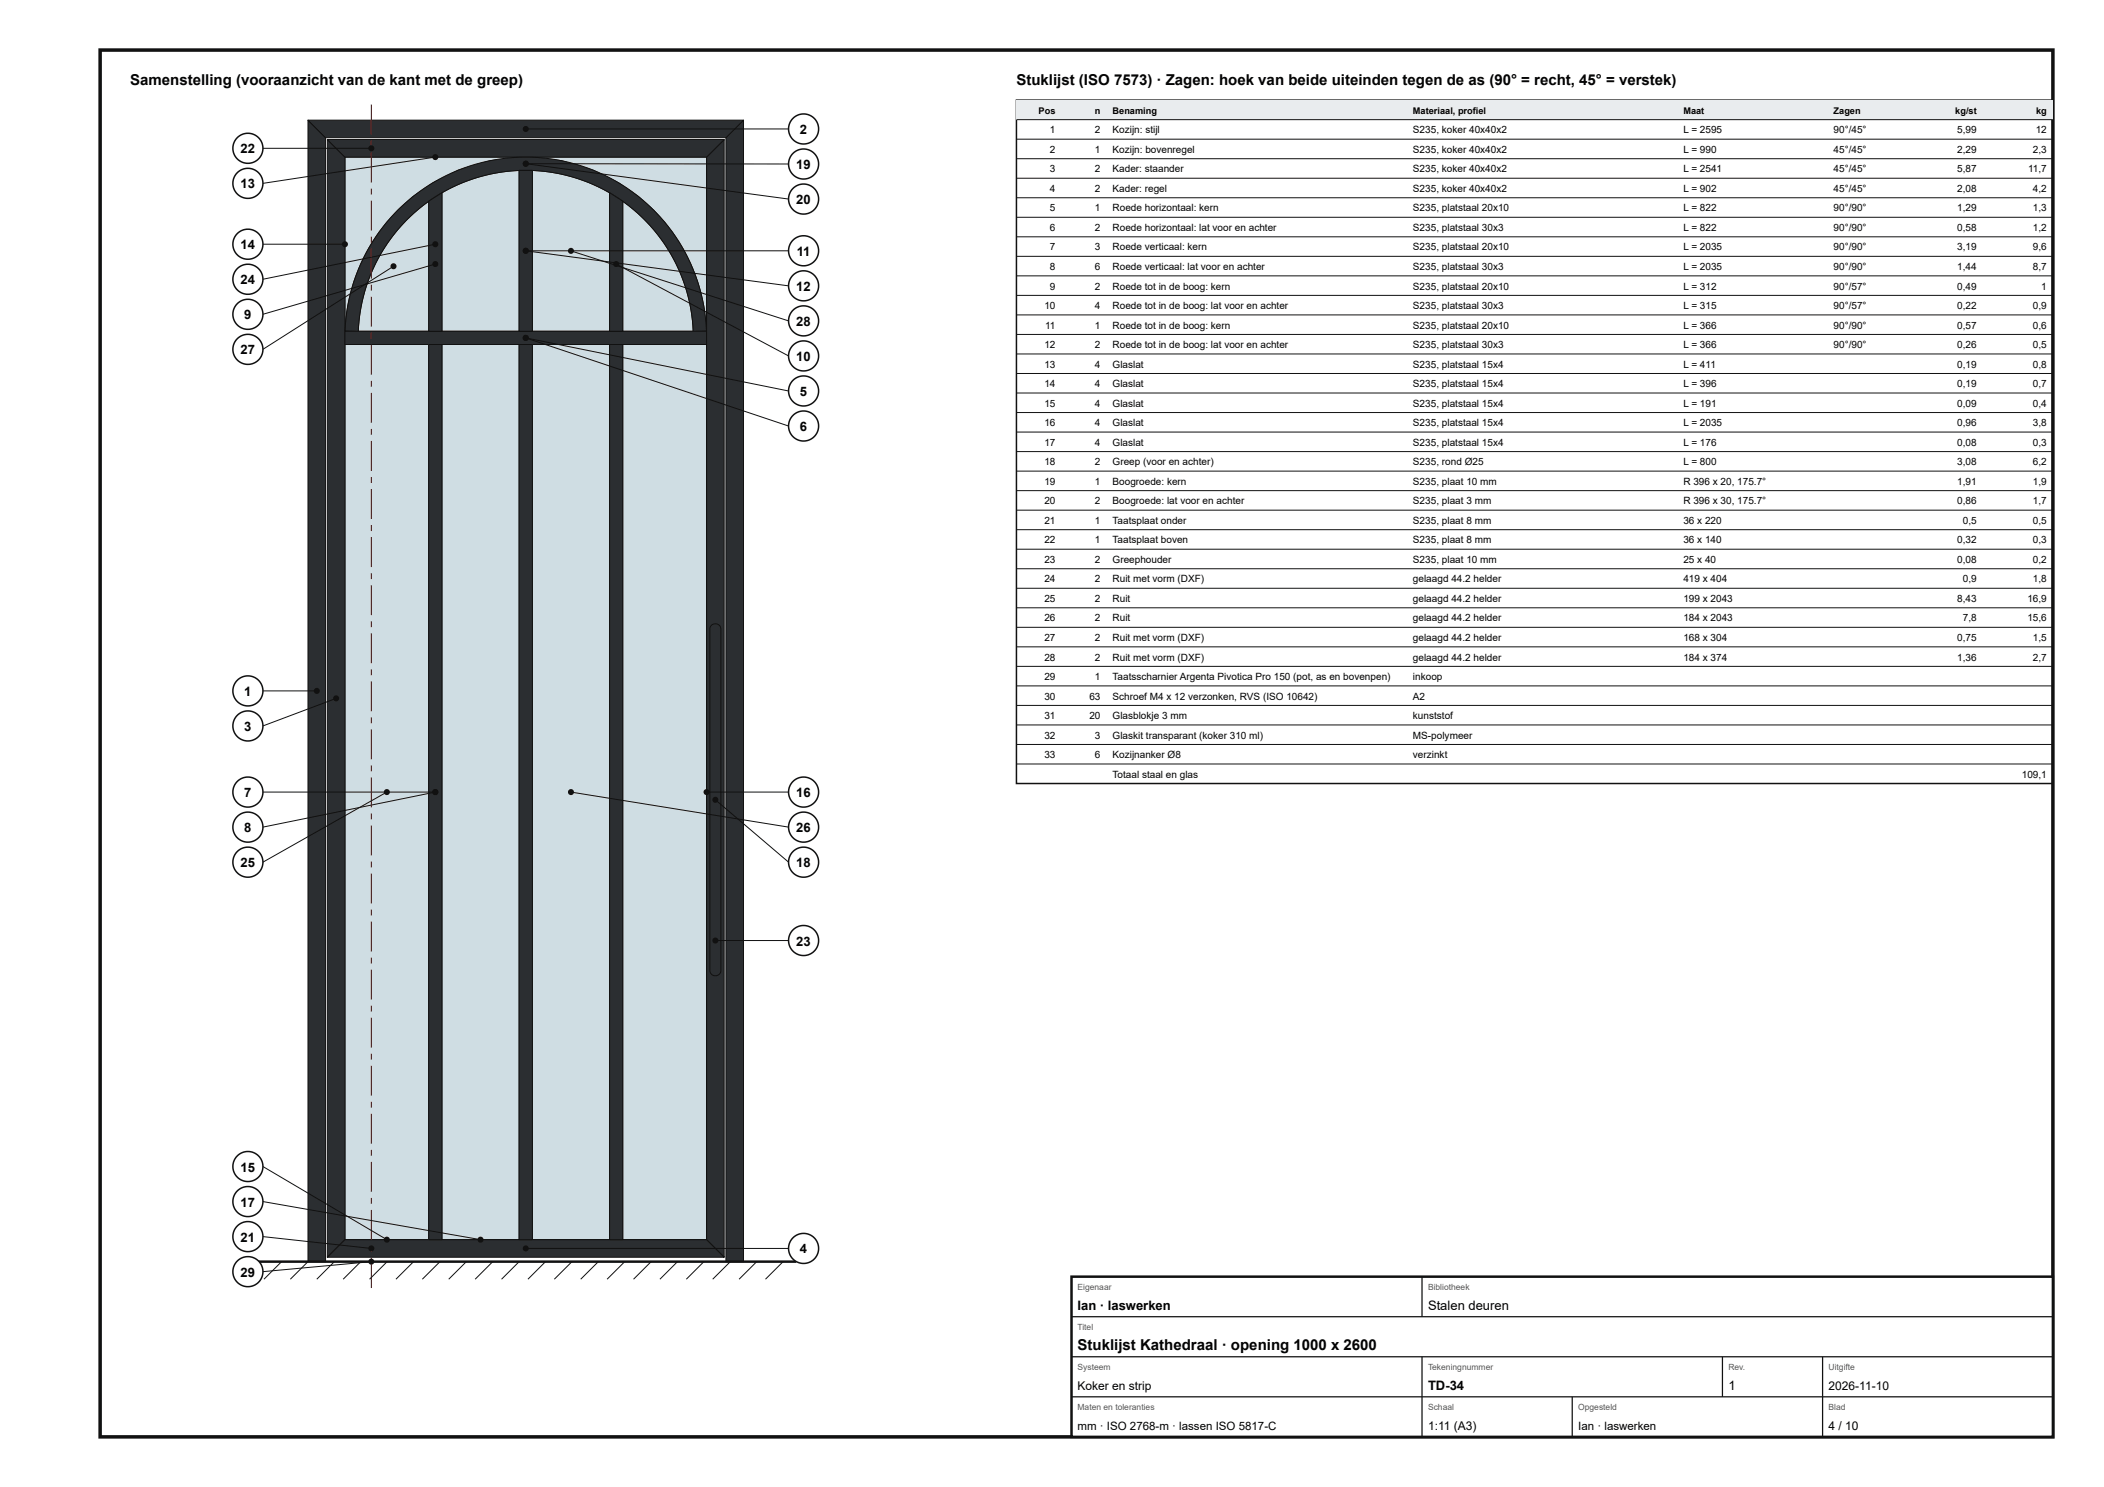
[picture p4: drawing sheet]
<svg xmlns="http://www.w3.org/2000/svg" width="420mm" height="297mm" viewBox="0 0 420 297" stroke-linecap="round" stroke-linejoin="round" font-family="sans-serif">
<path d="M20 10h390v277h-390z" fill="none" stroke="#111" stroke-width=".7" stroke-linecap="butt"/>
<path d="M68.9 31.4h36.1l-7.1 .7-6.3 1.9a36.2 36.2 0 0 0-20.9 22.1l-1.2 4.8-.6 5.3z" fill="#cfdde3"/>
<path d="M68.9 31.4h36.1l-7.1 .7-6.3 1.9a36.2 36.2 0 0 0-20.9 22.1l-1.2 4.8-.6 5.3z" fill="none" stroke="#111" stroke-width=".2"/>
<path d="M105 31.4h36.1v34.8l-.5-4.8a36.7 36.7 0 0 0-3.3-10.1 36.1 36.1 0 0 0-18.9-17.3l-6.3-1.9z" fill="#cfdde3"/>
<path d="M105 31.4h36.1v34.8l-.5-4.8a36.7 36.7 0 0 0-3.3-10.1 36.1 36.1 0 0 0-18.9-17.3l-6.3-1.9z" fill="none" stroke="#111" stroke-width=".2"/>
<path d="M68.9 68.8h16.7v178.8h-16.7z" fill="#cfdde3"/>
<path d="M68.9 68.8h16.7v178.8h-16.7z" fill="none" stroke="#111" stroke-width=".2"/>
<path d="M88.3 68.8h15.4v178.8h-15.4z" fill="#cfdde3"/>
<path d="M88.3 68.8h15.4v178.8h-15.4z" fill="none" stroke="#111" stroke-width=".2"/>
<path d="M106.3 68.8h15.4v178.8h-15.4z" fill="#cfdde3"/>
<path d="M106.3 68.8h15.4v178.8h-15.4z" fill="none" stroke="#111" stroke-width=".2"/>
<path d="M124.4 68.8h16.7v178.8h-16.7z" fill="#cfdde3"/>
<path d="M124.4 68.8h16.7v178.8h-16.7z" fill="none" stroke="#111" stroke-width=".2"/>
<path d="M81.3 43.8l2-1.8 2.3-1.8v26h-14.1a33.4 33.4 0 0 1 9.8-22.4z" fill="#cfdde3"/>
<path d="M81.3 43.8l2-1.8 2.3-1.8v26h-14.1a33.4 33.4 0 0 1 9.8-22.4z" fill="none" stroke="#111" stroke-width=".2"/>
<path d="M88.3 38.5a33.2 33.2 0 0 1 15.4-4.4v32.1h-15.4z" fill="#cfdde3"/>
<path d="M88.3 38.5a33.2 33.2 0 0 1 15.4-4.4v32.1h-15.4z" fill="none" stroke="#111" stroke-width=".2"/>
<path d="M106.3 34.1a33.5 33.5 0 0 1 15.4 4.4v27.7h-15.4z" fill="#cfdde3"/>
<path d="M106.3 34.1a33.5 33.5 0 0 1 15.4 4.4v27.7h-15.4z" fill="none" stroke="#111" stroke-width=".2"/>
<path d="M124.4 40.2a33.4 33.4 0 0 1 14 26h-14z" fill="#cfdde3"/>
<path d="M124.4 40.2a33.4 33.4 0 0 1 14 26h-14z" fill="none" stroke="#111" stroke-width=".2"/>
<path d="M61.5 24l3.5 3.5v224.5h-3.5z" fill="#2b2e31"/>
<path d="M61.5 24l3.5 3.5v224.5h-3.5z" fill="none" stroke="#111" stroke-width=".2"/>
<path d="M145 27.5l3.5-3.5v228h-3.5z" fill="#2b2e31"/>
<path d="M145 27.5l3.5-3.5v228h-3.5z" fill="none" stroke="#111" stroke-width=".2"/>
<path d="M61.5 24h87l-3.5 3.5h-80z" fill="#2b2e31"/>
<path d="M61.5 24h87l-3.5 3.5h-80z" fill="none" stroke="#111" stroke-width=".2"/>
<path d="M65.4 27.9l3.5 3.5v216.2l-3.5 3.5z" fill="#2b2e31"/>
<path d="M65.4 27.9l3.5 3.5v216.2l-3.5 3.5z" fill="none" stroke="#111" stroke-width=".2"/>
<path d="M141.1 31.4l3.5-3.5v223.2l-3.5-3.5z" fill="#2b2e31"/>
<path d="M141.1 31.4l3.5-3.5v223.2l-3.5-3.5z" fill="none" stroke="#111" stroke-width=".2"/>
<path d="M65.4 251.1l3.5-3.5h72.2l3.5 3.5z" fill="#2b2e31"/>
<path d="M65.4 251.1l3.5-3.5h72.2l3.5 3.5z" fill="none" stroke="#111" stroke-width=".2"/>
<path d="M65.4 27.9h79.2l-3.5 3.5h-72.2z" fill="#2b2e31"/>
<path d="M65.4 27.9h79.2l-3.5 3.5h-72.2z" fill="none" stroke="#111" stroke-width=".2"/>
<path d="M79.1 42.4a36.1 36.1 0 0 1 38.8-8.6 36.1 36.1 0 0 1 23.2 32.3l-2.7 .1a33.5 33.5 0 0 0-33.4-32.2 33.5 33.5 0 0 0-33.5 32.2l-2.6-.1a36.2 36.2 0 0 1 10.2-23.7z" fill="#2b2e31"/>
<path d="M79.1 42.4a36.1 36.1 0 0 1 38.8-8.6 36.1 36.1 0 0 1 23.2 32.3l-2.7 .1a33.5 33.5 0 0 0-33.4-32.2 33.5 33.5 0 0 0-33.5 32.2l-2.6-.1a36.2 36.2 0 0 1 10.2-23.7z" fill="none" stroke="#111" stroke-width=".2"/>
<path d="M68.9 66.2h72.2v2.6h-72.2z" fill="#2b2e31"/>
<path d="M68.9 66.2h72.2v2.6h-72.2z" fill="none" stroke="#111" stroke-width=".2"/>
<path d="M85.6 68.8h2.7v178.8h-2.7z" fill="#2b2e31"/>
<path d="M85.6 68.8h2.7v178.8h-2.7z" fill="none" stroke="#111" stroke-width=".2"/>
<path d="M103.7 68.8h2.6v178.8h-2.6z" fill="#2b2e31"/>
<path d="M103.7 68.8h2.6v178.8h-2.6z" fill="none" stroke="#111" stroke-width=".2"/>
<path d="M121.7 68.8h2.7v178.8h-2.7z" fill="#2b2e31"/>
<path d="M121.7 68.8h2.7v178.8h-2.7z" fill="none" stroke="#111" stroke-width=".2"/>
<path d="M85.6 40.2l2.7-1.7v27.7h-2.7z" fill="#2b2e31"/>
<path d="M85.6 40.2l2.7-1.7v27.7h-2.7z" fill="none" stroke="#111" stroke-width=".2"/>
<path d="M103.7 34h2.6v32.2h-2.6z" fill="#2b2e31"/>
<path d="M103.7 34h2.6v32.2h-2.6z" fill="none" stroke="#111" stroke-width=".2"/>
<path d="M121.7 38.5l2.7 1.7v26h-2.7z" fill="#2b2e31"/>
<path d="M121.7 38.5l2.7 1.7v26h-2.7z" fill="none" stroke="#111" stroke-width=".2"/>
<path d="M74.1 251.3h.2v6h-.2zM74.1 248.9h.2v1.2h-.2zM74.1 241.7h.2v6h-.2zM74.1 239.3h.2v1.2h-.2zM74.1 232.1h.2v6h-.2zM74.1 229.7h.2v1.2h-.2zM74.1 222.5h.2v6h-.2zM74.1 220.1h.2v1.2h-.2zM74.1 212.9h.2v6h-.2zM74.1 210.5h.2v1.2h-.2zM74.1 203.3h.2v6h-.2zM74.1 200.9h.2v1.2h-.2zM74.1 193.7h.2v6h-.2zM74.1 191.3h.2v1.2h-.2zM74.1 184.1h.2v6h-.2zM74.1 181.7h.2v1.2h-.2zM74.1 174.5h.2v6h-.2zM74.1 172.1h.2v1.2h-.2zM74.1 164.9h.2v6h-.2zM74.1 162.5h.2v1.2h-.2zM74.1 155.3h.2v6h-.2zM74.1 152.9h.2v1.2h-.2zM74.1 145.7h.2v6h-.2zM74.1 143.3h.2v1.2h-.2zM74.1 136.1h.2v6h-.2zM74.1 133.7h.2v1.2h-.2zM74.1 126.5h.2v6h-.2zM74.1 124.1h.2v1.2h-.2zM74.1 116.9h.2v6h-.2zM74.1 114.5h.2v1.2h-.2zM74.1 107.3h.2v6h-.2zM74.1 104.9h.2v1.2h-.2zM74.1 97.7h.2v6h-.2zM74.1 95.3h.2v1.2h-.2zM74.1 88.1h.2v6h-.2zM74.1 85.7h.2v1.2h-.2zM74.1 78.5h.2v6h-.2zM74.1 76.1h.2v1.2h-.2zM74.1 68.9h.2v6h-.2zM74.1 66.5h.2v1.2h-.2zM74.1 59.3h.2v6h-.2zM74.1 56.9h.2v1.2h-.2zM74.1 49.7h.2v6h-.2zM74.1 47.3h.2v1.2h-.2zM74.1 40.1h.2v6h-.2zM74.1 37.7h.2v1.2h-.2zM74.1 30.5h.2v6h-.2zM74.1 28.1h.2v1.2h-.2zM74.1 20.9h.2v6h-.2z" fill="#b00"/>
<path d="M142.1 124.9a1.11 1.11 0 0 1 1.2-.2 1.11 1.11 0 0 1 .7 .9v68.2a1.1 1.1 0 0 1-1.1 1.1 1.1 1.1 0 0 1-1.1-1.1v-68.2z" fill="#2b2e31"/>
<g fill="none" stroke="#111" stroke-width=".2">
<path d="M142.1 124.9a1.11 1.11 0 0 1 1.2-.2 1.11 1.11 0 0 1 .7 .9v68.2a1.1 1.1 0 0 1-1.1 1.1 1.1 1.1 0 0 1-1.1-1.1v-68.2zM51 252l-3.6 3.5M56.2 252l-3.5 3.5M61.5 252l-3.5 3.5M66.8 252l-3.5 3.5M72 252l-3.5 3.5M77.3 252l-3.5 3.5M82.6 252l-3.5 3.5M87.9 252l-3.6 3.5M93.1 252l-3.5 3.5M98.4 252l-3.5 3.5M103.7 252l-3.5 3.5"/>
<path d="M108.9 252l-3.5 3.5M114.2 252l-3.5 3.5M119.5 252l-3.5 3.5M124.8 252l-3.6 3.5M130 252l-3.5 3.5M135.3 252l-3.5 3.5M140.6 252l-3.5 3.5M145.9 252l-3.6 3.5M151.1 252l-3.5 3.5M156.4 252l-3.5 3.5"/>
</g>
<path d="M51 252h108" fill="none" stroke="#111" stroke-width=".5"/>
<circle cx="74.2" cy="29.6" r=".6" fill="#111"/>
<path d="M52.5 29.6h21.7" fill="none" stroke="#111" stroke-width=".2"/>
<circle cx="49.5" cy="29.6" r="3" fill="#fff"/>
<circle cx="49.5" cy="29.6" r="3" fill="none" stroke="#111" stroke-width=".3"/>
<circle cx="86.9" cy="31.4" r=".6" fill="#111"/>
<path d="M86.9 31.4l-34.4 5.2" fill="none" stroke="#111" stroke-width=".2"/>
<circle cx="49.5" cy="36.6" r="3" fill="#fff"/>
<circle cx="49.5" cy="36.6" r="3" fill="none" stroke="#111" stroke-width=".3"/>
<circle cx="68.9" cy="48.8" r=".6" fill="#111"/>
<path d="M52.5 48.8h16.4" fill="none" stroke="#111" stroke-width=".2"/>
<circle cx="49.5" cy="48.8" r="3" fill="#fff"/>
<circle cx="49.5" cy="48.8" r="3" fill="none" stroke="#111" stroke-width=".3"/>
<circle cx="86.9" cy="48.8" r=".6" fill="#111"/>
<path d="M86.9 48.8l-34.4 7" fill="none" stroke="#111" stroke-width=".2"/>
<circle cx="49.5" cy="55.8" r="3" fill="#fff"/>
<circle cx="49.5" cy="55.8" r="3" fill="none" stroke="#111" stroke-width=".3"/>
<circle cx="86.9" cy="52.7" r=".6" fill="#111"/>
<path d="M86.9 52.7l-34.4 10.1" fill="none" stroke="#111" stroke-width=".2"/>
<circle cx="49.5" cy="62.8" r="3" fill="#fff"/>
<circle cx="49.5" cy="62.8" r="3" fill="none" stroke="#111" stroke-width=".3"/>
<circle cx="78.6" cy="53.2" r=".6" fill="#111"/>
<path d="M78.6 53.2l-26.1 16.6" fill="none" stroke="#111" stroke-width=".2"/>
<circle cx="49.5" cy="69.8" r="3" fill="#fff"/>
<circle cx="49.5" cy="69.8" r="3" fill="none" stroke="#111" stroke-width=".3"/>
<circle cx="63.3" cy="138" r=".6" fill="#111"/>
<path d="M52.5 138h10.8" fill="none" stroke="#111" stroke-width=".2"/>
<circle cx="49.5" cy="138" r="3" fill="#fff"/>
<circle cx="49.5" cy="138" r="3" fill="none" stroke="#111" stroke-width=".3"/>
<circle cx="67.1" cy="139.5" r=".6" fill="#111"/>
<path d="M67.1 139.5l-14.6 5.5" fill="none" stroke="#111" stroke-width=".2"/>
<circle cx="49.5" cy="145" r="3" fill="#fff"/>
<circle cx="49.5" cy="145" r="3" fill="none" stroke="#111" stroke-width=".3"/>
<circle cx="86.9" cy="158.2" r=".6" fill="#111"/>
<path d="M52.5 158.2h34.4" fill="none" stroke="#111" stroke-width=".2"/>
<circle cx="49.5" cy="158.2" r="3" fill="#fff"/>
<circle cx="49.5" cy="158.2" r="3" fill="none" stroke="#111" stroke-width=".3"/>
<circle cx="86.9" cy="158.2" r=".6" fill="#111"/>
<path d="M86.9 158.2l-34.4 7" fill="none" stroke="#111" stroke-width=".2"/>
<circle cx="49.5" cy="165.2" r="3" fill="#fff"/>
<circle cx="49.5" cy="165.2" r="3" fill="none" stroke="#111" stroke-width=".3"/>
<circle cx="77.3" cy="158.2" r=".6" fill="#111"/>
<path d="M77.3 158.2l-24.8 14" fill="none" stroke="#111" stroke-width=".2"/>
<circle cx="49.5" cy="172.2" r="3" fill="#fff"/>
<circle cx="49.5" cy="172.2" r="3" fill="none" stroke="#111" stroke-width=".3"/>
<circle cx="77.3" cy="247.6" r=".6" fill="#111"/>
<path d="M52.5 233l24.8 14.6" fill="none" stroke="#111" stroke-width=".2"/>
<circle cx="49.5" cy="233" r="3" fill="#fff"/>
<circle cx="49.5" cy="233" r="3" fill="none" stroke="#111" stroke-width=".3"/>
<circle cx="96" cy="247.6" r=".6" fill="#111"/>
<path d="M52.5 240l43.5 7.6" fill="none" stroke="#111" stroke-width=".2"/>
<circle cx="49.5" cy="240" r="3" fill="#fff"/>
<circle cx="49.5" cy="240" r="3" fill="none" stroke="#111" stroke-width=".3"/>
<circle cx="74.2" cy="249.4" r=".6" fill="#111"/>
<path d="M52.5 247l21.7 2.4" fill="none" stroke="#111" stroke-width=".2"/>
<circle cx="49.5" cy="247" r="3" fill="#fff"/>
<circle cx="49.5" cy="247" r="3" fill="none" stroke="#111" stroke-width=".3"/>
<circle cx="74.2" cy="252" r=".6" fill="#111"/>
<path d="M74.2 252l-21.7 2" fill="none" stroke="#111" stroke-width=".2"/>
<circle cx="49.5" cy="254" r="3" fill="#fff"/>
<circle cx="49.5" cy="254" r="3" fill="none" stroke="#111" stroke-width=".3"/>
<circle cx="105" cy="25.8" r=".6" fill="#111"/>
<path d="M105 25.8h52.5" fill="none" stroke="#111" stroke-width=".2"/>
<circle cx="160.5" cy="25.8" r="3" fill="#fff"/>
<circle cx="160.5" cy="25.8" r="3" fill="none" stroke="#111" stroke-width=".3"/>
<circle cx="105" cy="32.7" r=".6" fill="#111"/>
<path d="M105 32.7l52.5 .1" fill="none" stroke="#111" stroke-width=".2"/>
<circle cx="160.5" cy="32.8" r="3" fill="#fff"/>
<circle cx="160.5" cy="32.8" r="3" fill="none" stroke="#111" stroke-width=".3"/>
<circle cx="105" cy="32.7" r=".6" fill="#111"/>
<path d="M105 32.7l52.5 7.1" fill="none" stroke="#111" stroke-width=".2"/>
<circle cx="160.5" cy="39.8" r="3" fill="#fff"/>
<circle cx="160.5" cy="39.8" r="3" fill="none" stroke="#111" stroke-width=".3"/>
<circle cx="105" cy="50.1" r=".6" fill="#111"/>
<path d="M105 50.1h52.5" fill="none" stroke="#111" stroke-width=".2"/>
<circle cx="160.5" cy="50.1" r="3" fill="#fff"/>
<circle cx="160.5" cy="50.1" r="3" fill="none" stroke="#111" stroke-width=".3"/>
<circle cx="105" cy="50.1" r=".6" fill="#111"/>
<path d="M105 50.1l52.5 7" fill="none" stroke="#111" stroke-width=".2"/>
<circle cx="160.5" cy="57.1" r="3" fill="#fff"/>
<circle cx="160.5" cy="57.1" r="3" fill="none" stroke="#111" stroke-width=".3"/>
<circle cx="114" cy="50.1" r=".6" fill="#111"/>
<path d="M114 50.1l43.5 14" fill="none" stroke="#111" stroke-width=".2"/>
<circle cx="160.5" cy="64.1" r="3" fill="#fff"/>
<circle cx="160.5" cy="64.1" r="3" fill="none" stroke="#111" stroke-width=".3"/>
<circle cx="123.1" cy="52.7" r=".6" fill="#111"/>
<path d="M123.1 52.7l34.4 18.4" fill="none" stroke="#111" stroke-width=".2"/>
<circle cx="160.5" cy="71.1" r="3" fill="#fff"/>
<circle cx="160.5" cy="71.1" r="3" fill="none" stroke="#111" stroke-width=".3"/>
<circle cx="105" cy="67.5" r=".6" fill="#111"/>
<path d="M105 67.5l52.5 10.6" fill="none" stroke="#111" stroke-width=".2"/>
<circle cx="160.5" cy="78.1" r="3" fill="#fff"/>
<circle cx="160.5" cy="78.1" r="3" fill="none" stroke="#111" stroke-width=".3"/>
<circle cx="105" cy="67.5" r=".6" fill="#111"/>
<path d="M105 67.5l52.5 17.6" fill="none" stroke="#111" stroke-width=".2"/>
<circle cx="160.5" cy="85.1" r="3" fill="#fff"/>
<circle cx="160.5" cy="85.1" r="3" fill="none" stroke="#111" stroke-width=".3"/>
<circle cx="141.1" cy="158.2" r=".6" fill="#111"/>
<path d="M141.1 158.2h16.4" fill="none" stroke="#111" stroke-width=".2"/>
<circle cx="160.5" cy="158.2" r="3" fill="#fff"/>
<circle cx="160.5" cy="158.2" r="3" fill="none" stroke="#111" stroke-width=".3"/>
<circle cx="114" cy="158.2" r=".6" fill="#111"/>
<path d="M114 158.2l43.5 7" fill="none" stroke="#111" stroke-width=".2"/>
<circle cx="160.5" cy="165.2" r="3" fill="#fff"/>
<circle cx="160.5" cy="165.2" r="3" fill="none" stroke="#111" stroke-width=".3"/>
<circle cx="142.9" cy="159.7" r=".6" fill="#111"/>
<path d="M142.9 159.7l14.6 12.5" fill="none" stroke="#111" stroke-width=".2"/>
<circle cx="160.5" cy="172.2" r="3" fill="#fff"/>
<circle cx="160.5" cy="172.2" r="3" fill="none" stroke="#111" stroke-width=".3"/>
<circle cx="142.9" cy="187.9" r=".6" fill="#111"/>
<path d="M142.9 187.9h14.6" fill="none" stroke="#111" stroke-width=".2"/>
<circle cx="160.5" cy="187.9" r="3" fill="#fff"/>
<circle cx="160.5" cy="187.9" r="3" fill="none" stroke="#111" stroke-width=".3"/>
<circle cx="105" cy="249.4" r=".6" fill="#111"/>
<path d="M105 249.4h52.5" fill="none" stroke="#111" stroke-width=".2"/>
<circle cx="160.5" cy="249.4" r="3" fill="#fff"/>
<g fill="none" stroke="#111" stroke-width=".3">
<path d="M203 20h207v136.5h-207z"/>
<circle cx="160.5" cy="249.4" r="3"/>
</g>
<path d="M203 20h207v3.9h-207z" fill="#e9ecee"/>
<g fill="none" stroke="#111" stroke-width=".2">
<path d="M203 23.9h207M203 27.8h207M203 31.7h207M203 35.6h207M203 39.5h207M203 43.4h207M203 47.3h207M203 51.2h207M203 55.1h207M203 59h207M203 62.9h207M203 66.8h207"/>
<path d="M203 70.7h207M203 74.6h207M203 78.5h207M203 82.4h207M203 86.3h207M203 90.2h207M203 94.1h207M203 98h207M203 101.9h207M203 105.8h207M203 109.7h207M203 113.6h207"/>
<path d="M203 117.5h207M203 121.4h207M203 125.3h207M203 129.2h207M203 133.1h207M203 137h207M203 140.9h207M203 144.8h207M203 148.7h207M203 152.6h207"/>
</g>
<path d="M214 255h196v32h-196z" fill="#fff"/>
<path d="M214 255h196v32h-196z" fill="none" stroke="#111" stroke-width=".5"/>
<path d="M284 255v8M214 263h196M214 271h196M214 279h196M284 271v16M314 279v8M344 271v8M364 271v16" fill="none" stroke="#111" stroke-width=".25"/>
<g font-size="3">
<text x="26" y="17">Samenstelling (vooraanzicht van de kant met de greep)</text>
<text x="203" y="17">Stuklijst (ISO 7573) · Zagen: hoek van beide uiteinden tegen de as (90° = recht, 45° = verstek)</text>
<text x="215.2" y="269.6">Stuklijst Kathedraal · opening 1000 x 2600</text>
</g>
<g font-size="2.6">
<text x="159.8" y="26.8">2</text>
<text x="48.1" y="30.6">22</text>
<text x="159" y="33.8">19</text>
<text x="48.1" y="37.6">13</text>
<text x="159" y="40.8">20</text>
<text x="48.1" y="49.8">14</text>
<text x="159.1" y="51.1">11</text>
<text x="48.1" y="56.8">24</text>
<text x="159" y="58.1">12</text>
<text x="48.8" y="63.8">9</text>
<text x="159" y="65.1">28</text>
<text x="48.1" y="70.8">27</text>
<text x="159" y="72.1">10</text>
<text x="159.8" y="79.1">5</text>
<text x="159.8" y="86.1">6</text>
<text x="48.8" y="139">1</text>
<text x="48.8" y="146">3</text>
<text x="48.8" y="159.2">7</text>
<text x="159" y="159.2">16</text>
<text x="48.8" y="166.2">8</text>
<text x="159" y="166.2">26</text>
<text x="48.1" y="173.2">25</text>
<text x="159" y="173.2">18</text>
<text x="159" y="188.9">23</text>
<text x="48.1" y="234">15</text>
<text x="48.1" y="241">17</text>
<text x="48.1" y="248">21</text>
<text x="159.8" y="250.4">4</text>
<text x="48.1" y="255">29</text>
<text x="215.2" y="261.6">Ian · laswerken</text>
<text x="285.2" y="261.6">Stalen deuren</text>
<text x="285.2" y="277.6">TD-34</text>
<text x="345.2" y="277.6">1</text>
</g>
<g font-size="2.4">
<text x="215.2" y="277.6">Koker en strip</text>
<text x="365.2" y="277.6">2026-11-10</text>
<text x="285.2" y="285.6">1:11 (A3)</text>
<text x="365.2" y="285.6">4 / 10</text>
</g>
<g font-size="2.3">
<text x="215.2" y="285.6">mm · ISO 2768-m · lassen ISO 5817-C</text>
<text x="315.2" y="285.6">Ian · laswerken</text>
</g>
<g font-size="2">
<text x="209.7" y="26.6">1</text>
<text x="218.7" y="26.6">2</text>
<text x="222.2" y="26.6">Kozijn: stijl</text>
<text x="282.2" y="26.6">S235, koker 40x40x2</text>
<text x="336.2" y="26.6">L = 2595</text>
<text x="366.2" y="26.6">90°/45°</text>
<text x="390.9" y="26.6">5,99</text>
<text x="406.6" y="26.6">12</text>
<text x="209.7" y="30.5">2</text>
<text x="209.7" y="34.4">3</text>
<text x="218.7" y="30.5">1</text>
<text x="218.7" y="34.4">2</text>
<text x="222.2" y="30.5">Kozijn: bovenregel</text>
<text x="222.2" y="34.4">Kader: staander</text>
<text x="282.2" y="30.5">S235, koker 40x40x2</text>
<text x="282.2" y="34.4">S235, koker 40x40x2</text>
<text x="336.2" y="30.5">L = 990</text>
<text x="336.2" y="34.4">L = 2541</text>
<text x="366.2" y="30.5">45°/45°</text>
<text x="366.2" y="34.4">45°/45°</text>
<text x="390.9" y="30.5">2,29</text>
<text x="390.9" y="34.4">5,87</text>
<text x="405.1" y="34.4">11,7</text>
<text x="406" y="30.5">2,3</text>
<text x="209.7" y="38.3">4</text>
<text x="218.7" y="38.3">2</text>
<text x="222.2" y="38.3">Kader: regel</text>
<text x="282.2" y="38.3">S235, koker 40x40x2</text>
<text x="336.2" y="38.3">L = 902</text>
<text x="366.2" y="38.3">45°/45°</text>
<text x="390.9" y="38.3">2,08</text>
<text x="406" y="38.3">4,2</text>
<text x="209.7" y="42.2">5</text>
<text x="209.7" y="46.1">6</text>
<text x="218.7" y="42.2">1</text>
<text x="218.7" y="46.1">2</text>
<text x="222.2" y="42.2">Roede horizontaal: kern</text>
<text x="222.2" y="46.1">Roede horizontaal: lat voor en achter</text>
<text x="282.2" y="42.2">S235, platstaal 20x10</text>
<text x="282.2" y="46.1">S235, platstaal 30x3</text>
<text x="336.2" y="42.2">L = 822</text>
<text x="336.2" y="46.1">L = 822</text>
<text x="366.2" y="42.2">90°/90°</text>
<text x="366.2" y="46.1">90°/90°</text>
<text x="390.9" y="42.2">1,29</text>
<text x="390.9" y="46.1">0,58</text>
<text x="406" y="42.2">1,3</text>
<text x="406" y="46.1">1,2</text>
<text x="209.7" y="50">7</text>
<text x="209.7" y="53.9">8</text>
<text x="218.7" y="50">3</text>
<text x="218.7" y="53.9">6</text>
<text x="222.2" y="50">Roede verticaal: kern</text>
<text x="222.2" y="53.9">Roede verticaal: lat voor en achter</text>
<text x="282.2" y="50">S235, platstaal 20x10</text>
<text x="282.2" y="53.9">S235, platstaal 30x3</text>
<text x="336.2" y="50">L = 2035</text>
<text x="336.2" y="53.9">L = 2035</text>
<text x="366.2" y="50">90°/90°</text>
<text x="366.2" y="53.9">90°/90°</text>
<text x="390.9" y="50">3,19</text>
<text x="390.9" y="53.9">1,44</text>
<text x="406" y="50">9,6</text>
<text x="406" y="53.9">8,7</text>
<text x="209.7" y="57.8">9</text>
<text x="218.7" y="57.8">2</text>
<text x="222.2" y="57.8">Roede tot in de boog: kern</text>
<text x="282.2" y="57.8">S235, platstaal 20x10</text>
<text x="336.2" y="57.8">L = 312</text>
<text x="366.2" y="57.8">90°/57°</text>
<text x="390.9" y="57.8">0,49</text>
<text x="407.7" y="57.8">1</text>
<text x="208.6" y="61.7">10</text>
<text x="208.7" y="65.6">11</text>
<text x="218.7" y="61.7">4</text>
<text x="218.7" y="65.6">1</text>
<text x="222.2" y="61.7">Roede tot in de boog: lat voor en achter</text>
<text x="222.2" y="65.6">Roede tot in de boog: kern</text>
<text x="282.2" y="61.7">S235, platstaal 30x3</text>
<text x="282.2" y="65.6">S235, platstaal 20x10</text>
<text x="336.2" y="61.7">L = 315</text>
<text x="336.2" y="65.6">L = 366</text>
<text x="366.2" y="61.7">90°/57°</text>
<text x="366.2" y="65.6">90°/90°</text>
<text x="390.9" y="61.7">0,22</text>
<text x="390.9" y="65.6">0,57</text>
<text x="406" y="61.7">0,9</text>
<text x="406" y="65.6">0,6</text>
<text x="208.6" y="69.5">12</text>
<text x="218.7" y="69.5">2</text>
<text x="222.2" y="69.5">Roede tot in de boog: lat voor en achter</text>
<text x="282.2" y="69.5">S235, platstaal 30x3</text>
<text x="336.2" y="69.5">L = 366</text>
<text x="366.2" y="69.5">90°/90°</text>
<text x="390.9" y="69.5">0,26</text>
<text x="406" y="69.5">0,5</text>
<text x="208.6" y="73.4">13</text>
<text x="208.6" y="77.3">14</text>
<text x="218.7" y="73.4">4</text>
<text x="218.7" y="77.3">4</text>
<text x="222.2" y="73.4">Glaslat</text>
<text x="222.2" y="77.3">Glaslat</text>
<text x="282.2" y="73.4">S235, platstaal 15x4</text>
<text x="282.2" y="77.3">S235, platstaal 15x4</text>
<text x="336.2" y="73.4">L = 411</text>
<text x="336.2" y="77.3">L = 396</text>
<text x="390.9" y="73.4">0,19</text>
<text x="390.9" y="77.3">0,19</text>
<text x="406" y="73.4">0,8</text>
<text x="406" y="77.3">0,7</text>
<text x="208.6" y="81.2">15</text>
<text x="218.7" y="81.2">4</text>
<text x="222.2" y="81.2">Glaslat</text>
<text x="282.2" y="81.2">S235, platstaal 15x4</text>
<text x="336.2" y="81.2">L = 191</text>
<text x="390.9" y="81.2">0,09</text>
<text x="406" y="81.2">0,4</text>
<text x="208.6" y="85.1">16</text>
<text x="208.6" y="89">17</text>
<text x="218.7" y="85.1">4</text>
<text x="218.7" y="89">4</text>
<text x="222.2" y="85.1">Glaslat</text>
<text x="222.2" y="89">Glaslat</text>
<text x="282.2" y="85.1">S235, platstaal 15x4</text>
<text x="282.2" y="89">S235, platstaal 15x4</text>
<text x="336.2" y="85.1">L = 2035</text>
<text x="336.2" y="89">L = 176</text>
<text x="390.9" y="85.1">0,96</text>
<text x="390.9" y="89">0,08</text>
<text x="406" y="85.1">3,8</text>
<text x="406" y="89">0,3</text>
<text x="208.6" y="92.9">18</text>
<text x="218.7" y="92.9">2</text>
<text x="222.2" y="92.9">Greep (voor en achter)</text>
<text x="282.2" y="92.9">S235, rond Ø25</text>
<text x="336.2" y="92.9">L = 800</text>
<text x="390.9" y="92.9">3,08</text>
<text x="406" y="92.9">6,2</text>
<text x="208.6" y="96.8">19</text>
<text x="208.6" y="100.7">20</text>
<text x="218.7" y="96.8">1</text>
<text x="218.7" y="100.7">2</text>
<text x="222.2" y="96.8">Boogroede: kern</text>
<text x="222.2" y="100.7">Boogroede: lat voor en achter</text>
<text x="282.2" y="96.8">S235, plaat 10 mm</text>
<text x="282.2" y="100.7">S235, plaat 3 mm</text>
<text x="336.2" y="96.8">R 396 x 20, 175.7°</text>
<text x="336.2" y="100.7">R 396 x 30, 175.7°</text>
<text x="390.9" y="96.8">1,91</text>
<text x="390.9" y="100.7">0,86</text>
<text x="406" y="96.8">1,9</text>
<text x="406" y="100.7">1,7</text>
<text x="208.6" y="104.6">21</text>
<text x="218.7" y="104.6">1</text>
<text x="222.2" y="104.6">Taatsplaat onder</text>
<text x="282.2" y="104.6">S235, plaat 8 mm</text>
<text x="336.2" y="104.6">36 x 220</text>
<text x="392" y="104.6">0,5</text>
<text x="406" y="104.6">0,5</text>
<text x="208.6" y="108.5">22</text>
<text x="208.6" y="112.4">23</text>
<text x="218.7" y="108.5">1</text>
<text x="218.7" y="112.4">2</text>
<text x="222.2" y="108.5">Taatsplaat boven</text>
<text x="222.2" y="112.4">Greephouder</text>
<text x="282.2" y="108.5">S235, plaat 8 mm</text>
<text x="282.2" y="112.4">S235, plaat 10 mm</text>
<text x="336.2" y="108.5">36 x 140</text>
<text x="336.2" y="112.4">25 x 40</text>
<text x="390.9" y="108.5">0,32</text>
<text x="390.9" y="112.4">0,08</text>
<text x="406" y="108.5">0,3</text>
<text x="406" y="112.4">0,2</text>
<text x="208.6" y="116.3">24</text>
<text x="218.7" y="116.3">2</text>
<text x="222.2" y="116.3">Ruit met vorm (DXF)</text>
<text x="282.2" y="116.3">gelaagd 44.2 helder</text>
<text x="336.2" y="116.3">419 x 404</text>
<text x="392" y="116.3">0,9</text>
<text x="406" y="116.3">1,8</text>
<text x="208.6" y="120.2">25</text>
<text x="208.6" y="124.1">26</text>
<text x="218.7" y="120.2">2</text>
<text x="218.7" y="124.1">2</text>
<text x="222.2" y="120.2">Ruit</text>
<text x="222.2" y="124.1">Ruit</text>
<text x="282.2" y="120.2">gelaagd 44.2 helder</text>
<text x="282.2" y="124.1">gelaagd 44.2 helder</text>
<text x="336.2" y="120.2">199 x 2043</text>
<text x="336.2" y="124.1">184 x 2043</text>
<text x="390.9" y="120.2">8,43</text>
<text x="392" y="124.1">7,8</text>
<text x="404.9" y="120.2">16,9</text>
<text x="404.9" y="124.1">15,6</text>
<text x="208.6" y="128">27</text>
<text x="208.6" y="131.9">28</text>
<text x="218.7" y="128">2</text>
<text x="218.7" y="131.9">2</text>
<text x="222.2" y="128">Ruit met vorm (DXF)</text>
<text x="222.2" y="131.9">Ruit met vorm (DXF)</text>
<text x="282.2" y="128">gelaagd 44.2 helder</text>
<text x="282.2" y="131.9">gelaagd 44.2 helder</text>
<text x="336.2" y="128">168 x 304</text>
<text x="336.2" y="131.9">184 x 374</text>
<text x="390.9" y="128">0,75</text>
<text x="390.9" y="131.9">1,36</text>
<text x="406" y="128">1,5</text>
<text x="406" y="131.9">2,7</text>
<text x="208.6" y="135.8">29</text>
<text x="218.7" y="135.8">1</text>
<text x="222.2" y="135.8">Taatsscharnier Argenta Pivotica Pro 150 (pot, as en bovenpen)</text>
<text x="282.2" y="135.8">inkoop</text>
<text x="208.6" y="139.7">30</text>
<text x="208.6" y="143.6">31</text>
<text x="217.6" y="139.7">63</text>
<text x="217.6" y="143.6">20</text>
<text x="222.2" y="139.7">Schroef M4 x 12 verzonken, RVS (ISO 10642)</text>
<text x="222.2" y="143.6">Glasblokje 3 mm</text>
<text x="282.2" y="139.7">A2</text>
<text x="282.2" y="143.6">kunststof</text>
<text x="208.6" y="147.5">32</text>
<text x="218.7" y="147.5">3</text>
<text x="222.2" y="147.5">Glaskit transparant (koker 310 ml)</text>
<text x="282.2" y="147.5">MS-polymeer</text>
<text x="208.6" y="151.4">33</text>
<text x="218.7" y="151.4">6</text>
<text x="222.2" y="151.4">Kozijnanker Ø8</text>
<text x="222.2" y="155.3">Totaal staal en glas</text>
<text x="282.2" y="151.4">verzinkt</text>
<text x="403.8" y="155.3">109,1</text>
</g>
<g font-size="1.8">
<text x="207.4" y="22.7">Pos</text>
<text x="218.7" y="22.7">n</text>
<text x="222.2" y="22.7">Benaming</text>
<text x="282.2" y="22.7">Materiaal, profiel</text>
<text x="336.2" y="22.7">Maat</text>
<text x="366.2" y="22.7">Zagen</text>
<text x="390.5" y="22.7">kg/st</text>
<text x="406.6" y="22.7">kg</text>
</g>
<g font-size="1.7" fill="#555">
<text x="215.2" y="257.6">Eigenaar</text>
<text x="285.2" y="257.6">Bibliotheek</text>
<text x="215.2" y="265.6">Titel</text>
<text x="215.2" y="273.6">Systeem</text>
<text x="285.2" y="273.6">Tekeningnummer</text>
<text x="345.2" y="273.6">Rev.</text>
<text x="365.2" y="273.6">Uitgifte</text>
<text x="215.2" y="281.6">Maten en toleranties</text>
<text x="285.2" y="281.6">Schaal</text>
<text x="315.2" y="281.6">Opgesteld</text>
<text x="365.2" y="281.6">Blad</text>
</g>
</svg>
